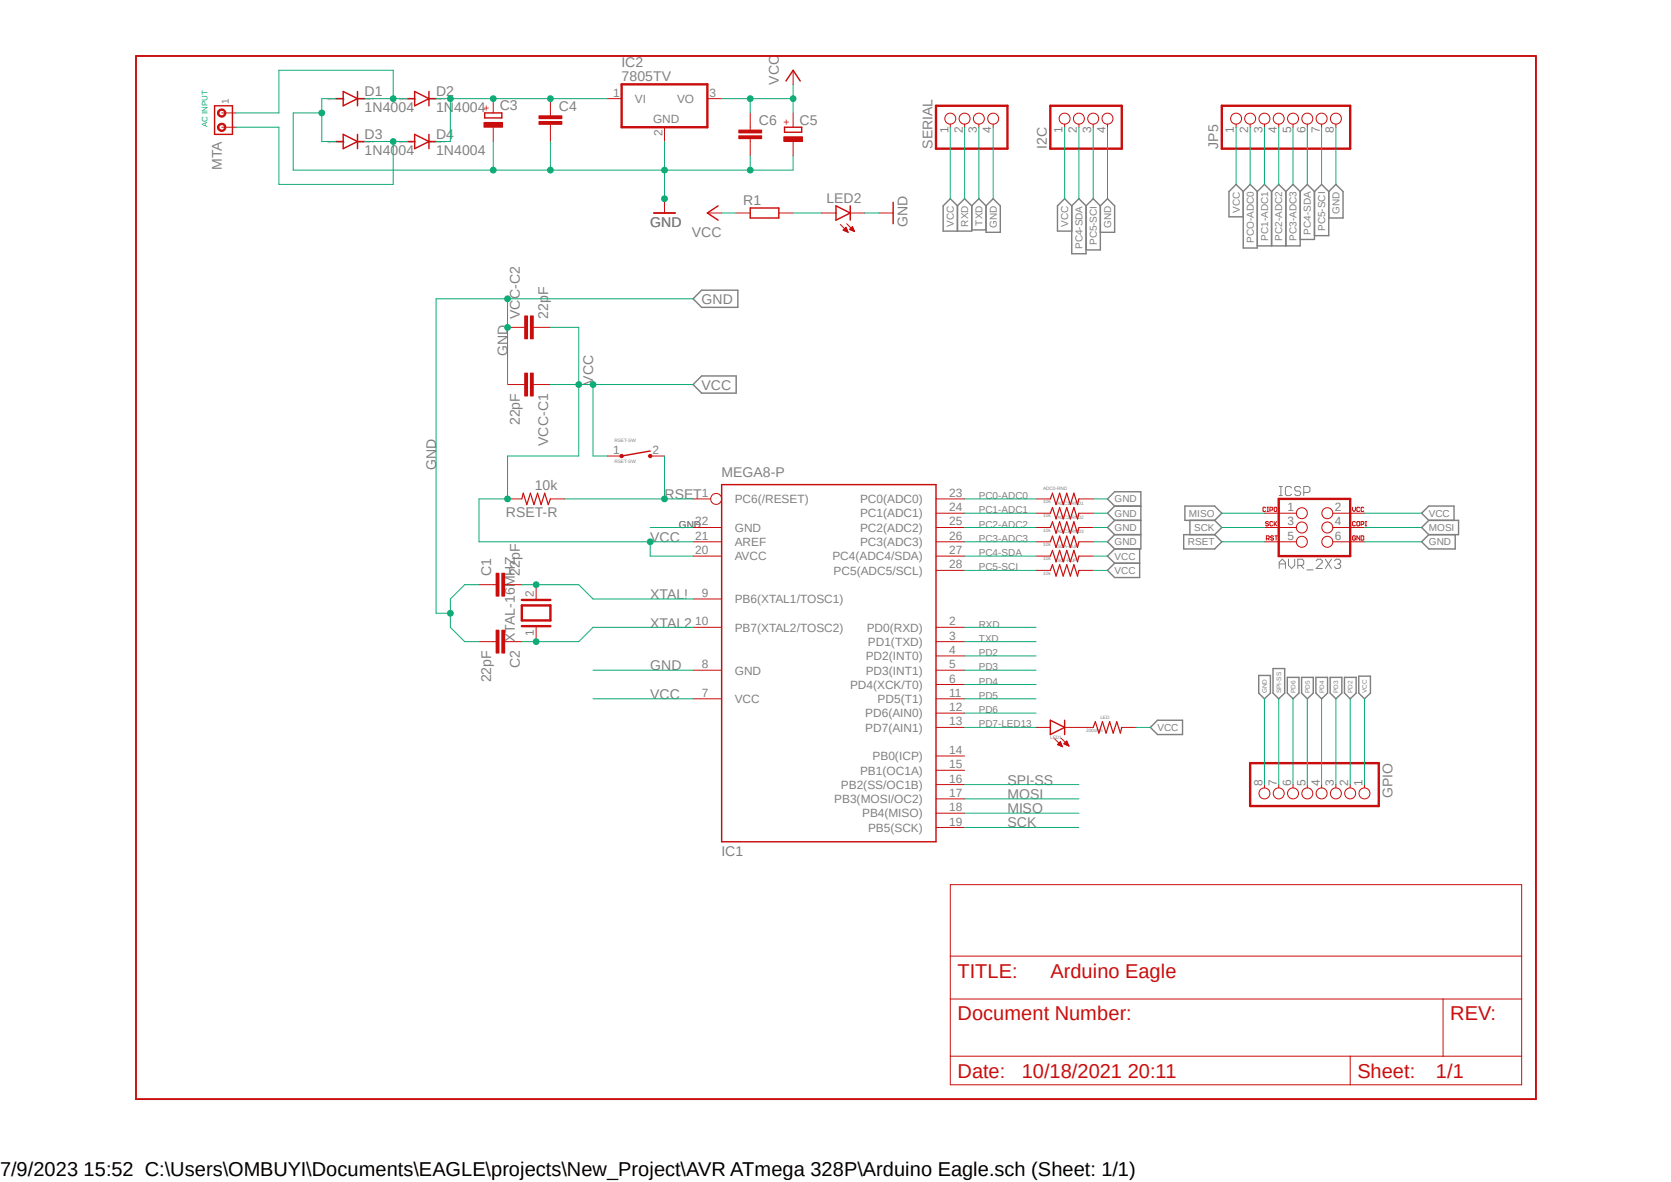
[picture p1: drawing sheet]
<svg xmlns="http://www.w3.org/2000/svg" width="297mm" height="210mm" viewBox="0 0 297 210" stroke-linecap="round" stroke-linejoin="round" font-family="sans-serif">
<path d="M23.7 9l249.7 186.8M273.4 9l-249.7 186.8" fill="none" stroke="#fff" stroke-width=".18"/>
<g fill="none" stroke="#808080" stroke-width=".18">
<path d="M227.4 88.1h.5M227.4 86.4h.5M227.7 86.4v1.7M229 99.4v1.1l.6 .5 .5-.5v-1.1M229.6 86.7l-.3-.3h-.6l-.2 .3v1.1l.2 .3h.6l.3-.3M231.2 86.7l-.3-.3h-.5l-.3 .3v.3l.3 .2h.5l.3 .3v.3l-.3 .3h-.5l-.3-.3M231.7 87.5h.9l.2-.3v-.5l-.2-.3h-.9v1.7M233.9 99.7l.3-.3h.5l.3 .3v.2l-1.1 1.1h1.1M235.6 99.4l1 1.6M236.6 99.4l-1 1.6M237.2 99.7l.3-.3h.5l.3 .3v.2l-.3 .3M227.4 101v-1.1l.5-.5 .6 .5v1.1"/>
<path d="M227.4 100.2h1.1M230.7 100.5h.8l.2-.3v-.5l-.2-.3h-.8v1.6M231.2 100.5l.5 .5M232.3 101.3h1.1M237.7 100.2h.3M238 100.2l.3 .3v.2l-.3 .3h-.5l-.3-.3"/>
</g>
<g fill="none" stroke="#808080" stroke-width=".25">
<path d="M170.2 36.6l-1.3-1.3-1.3 1.3v4.5h5.1v-4.5M170.2 36.6v4.5M170.2 36.6l1.2-1.3 1.3 1.3M172.7 36.6l1.3-1.3 1.3 1.3M176.5 35.3l1.3 1.3v4.7h-2.5v-4.7zM190.5 36.6l-1.3-1.3-1.2 1.3v4.5h2.5M190.5 36.6v8.5h2.5v-8.5M190.5 36.6l1.3-1.3 1.2 1.3M193 36.6l1.3-1.3 1.3 1.3M195.6 36.6l1.2-1.3 1.3 1.3v4.7h-2.5M195.6 36.6v7.8h-2.6M221 34l-1.3-1.2-1.3 1.2v4.5h2.6"/>
<path d="M221 34v10.1h2.5v-10.1M221 34l1.2-1.2 1.3 1.2M223.5 34l1.2-1.2 1.3 1.2M226 34l1.3-1.2 1.3 1.2M226 34v9.7M228.6 34l1.2-1.2 1.3 1.2M228.6 34v9.7M231.1 34l1.3-1.2 1.2 1.2M231.1 34v9.7h-7.6M233.6 34v8.5h-2.5M233.6 34l1.3-1.2 1.3 1.2M236.2 34l1.2-1.2 1.3 1.2v4.7h-2.5"/>
<path d="M236.2 34v7.9h-2.6M124.7 51.6h6.4v3h-6.4l-1.5-1.5zM172.7 40.9h2.6M124.7 66.8h6.2v3h-6.2l-1.5-1.5zM198.1 89.9h4.7M198.1 92.5h4.7M198.1 97.5l-1.3 1.3 1.3 1.3M198.1 89.9l-1.3-1.3 1.3-1.2h4.7v10.1h-4.7M198.1 95h4.7M198.1 89.9l-1.3 1.3 1.3 1.3M198.1 92.5l-1.3 1.2 1.3 1.3M198.1 95l-1.3 1.3 1.3 1.2"/>
<path d="M202.6 97.5v5.1h-4.5l-1.3-1.3 1.3-1.2M210.4 95h5.5l1.3 1.3-1.3 1.2h-5.5zM210.6 89.9h5.3l1.3 1.3-1.3 1.3h-5.3zM211.5 92.5v2.5M215.9 92.5l1.3 1.2-1.3 1.3M254 92.5l-1.3-1.3 1.3-1.3h4.4v2.6M254 92.5h5.2v2.5h-5.2M254 95l-1.3 1.3 1.3 1.2h4.7v-2.5M254 92.5l-1.3 1.2 1.3 1.3M198.1 100.1h4.5M226.3 118.8h2v4.3l-1 1.1-1-1.1zM205.7 128h4.5v2.5h-4.5l-1.2-1.3z"/>
<path d="M223.7 120h2.1v3.1l-1.1 1.1-1-1.1zM228.8 120.4h2.1v2.7l-1.1 1.1-1-1.1zM231.4 120.4h2v2.7l-1 1.1-1-1.1zM233.9 120.4h2.1v2.7l-1.1 1.1-1-1.1zM236.4 120.4h2.1v2.7l-1.1 1.1-1-1.1zM239 120.4h2v2.7l-1 1.1-1-1.1zM241.5 120.1h2.1v3l-1.1 1.1-1-1.1z"/>
</g>
<path d="M24.2 9.9h248.8v185.4h-248.8z" fill="none" stroke="#c90d0c" stroke-width=".34"/>
<g fill="none" stroke="#c90d0c" stroke-width=".18">
<path d="M90.2 88.6h2.6M97.8 88.6h2.6M184.1 88.6h2.6M184.1 98.8h2.6M191.8 88.6h2.5M191.8 98.8h2.5M87.7 103.9h.5M89.7 103.9h.5M168.9 157.2h101.6v35.5h-101.6zM168.9 177.5h101.6M168.9 169.9h101.6M256.5 177.5v10.2"/>
<path d="M168.9 187.7h101.6M240 187.7v5"/>
</g>
<path d="M92.8 88.6l.2-1 .6 2.1 .7-2.1 .6 2.1 .6-2.1 .7 2.1 .6-2.1 .7 2.1 .3-1.1M186.7 98.8l.4-1 .6 2 .6-2 .7 2 .6-2 .6 2 .7-2 .6 2 .3-1M186.7 88.6l.4-1 .6 2.1 .6-2.1 .7 2.1 .6-2.1 .6 2.1 .7-2.1 .6 2.1 .3-1.1" fill="none" stroke="#c90d0c" stroke-width=".21"/>
<path d="M89.2 101.9h.5v4h-.5z" fill-rule="evenodd" fill="#c90d0c"/>
<path d="M89.2 101.9h.5v4h-.5z" fill="none" stroke="#c90d0c" stroke-width=".18"/>
<path d="M88.2 101.9h.5v4h-.5z" fill-rule="evenodd" fill="#c90d0c"/>
<path d="M92.8 58.2h.5M94.8 58.2h.5M85.1 103.9h2.6M88.2 101.9h.5v4h-.5zM90.2 103.9h2.6" fill="none" stroke="#c90d0c" stroke-width=".18"/>
<path d="M94.3 56.1h.5v4.1h-.5z" fill-rule="evenodd" fill="#c90d0c"/>
<path d="M94.3 56.1h.5v4.1h-.5z" fill="none" stroke="#c90d0c" stroke-width=".18"/>
<path d="M93.3 56.1h.5v4.1h-.5z" fill-rule="evenodd" fill="#c90d0c"/>
<path d="M90.2 58.2h2.6M93.3 56.1h.5v4.1h-.5zM95.3 58.2h2.5M92.8 68.3h.5M94.8 68.3h.5" fill="none" stroke="#c90d0c" stroke-width=".18"/>
<path d="M93.3 66.3h.5v4.1h-.5z" fill-rule="evenodd" fill="#c90d0c"/>
<path d="M93.3 66.3h.5v4.1h-.5z" fill="none" stroke="#c90d0c" stroke-width=".18"/>
<path d="M94.3 66.3h.5v4.1h-.5z" fill-rule="evenodd" fill="#c90d0c"/>
<g fill="none" stroke="#c90d0c" stroke-width=".18">
<path d="M168.9 22.1v.5M171.4 22.1v.5M174 22.1v.5M176.5 22.1v.5M189.2 22.1v.5M191.8 22.1v.5M194.3 22.1v.5M196.8 22.1v.5M219.7 22.1v.5M222.2 22.1v.5M224.7 22.1v.5M227.3 22.1v.5"/>
<path d="M229.8 22.1v.5M232.4 22.1v.5M234.9 22.1v.5M237.4 22.1v.5M90.2 68.3h2.6M94.3 66.3h.5v4.1h-.5zM95.3 68.3h2.5M123.2 93.7h5.1M123.2 96.3h5.1M123.2 98.8h5.1M123.2 88.6h3.1M166.4 93.7h5"/>
<path d="M166.4 96.3h5M166.4 98.8h5M166.4 91.2h5M166.4 88.6h5M87.7 114h.5M89.7 114h.5M95.3 103.9v2.5M95.3 111.5v2.5M123.2 111.5h5.1M123.2 106.4h5.1M123.2 119.1h5.1M166.4 111.5h5"/>
<path d="M166.4 119.1h5M166.4 116.5h5M166.4 114h5M166.4 101.3h5M123.2 124.2h5.1M166.4 124.2h5M166.4 139.4h5M166.4 136.9h5M166.4 134.3h5M166.4 129.2h5M166.4 126.7h5M166.4 121.6h5"/>
<path d="M166.4 147h5M166.4 144.5h5M166.4 141.9h5"/>
<circle cx="168.9" cy="21.1" r=".98"/>
<circle cx="171.4" cy="21.1" r=".98"/>
<circle cx="174" cy="21.1" r=".98"/>
<circle cx="176.5" cy="21.1" r=".98"/>
<circle cx="189.2" cy="21.1" r=".98"/>
<circle cx="191.8" cy="21.1" r=".98"/>
<circle cx="194.3" cy="21.1" r=".98"/>
<circle cx="196.8" cy="21.1" r=".98"/>
<circle cx="219.7" cy="21.1" r=".98"/>
<circle cx="222.2" cy="21.1" r=".98"/>
<circle cx="224.7" cy="21.1" r=".98"/>
<circle cx="227.3" cy="21.1" r=".98"/>
<circle cx="229.8" cy="21.1" r=".98"/>
<circle cx="232.4" cy="21.1" r=".98"/>
<circle cx="234.9" cy="21.1" r=".98"/>
<circle cx="237.4" cy="21.1" r=".98"/>
<circle cx="127.3" cy="88.6" r=".98"/>
</g>
<path d="M166.4 18.8h12.7v7.6h-12.7zM186.7 18.8h12.7v7.6h-12.7zM217.2 18.8h22.8v7.6h-22.8zM92.8 107.6h5v2.6h-5zM92.8 106.6h5M92.8 111.3h5" fill="none" stroke="#c90d0c" stroke-width=".42"/>
<path d="M128.3 86.1h38.1v63.5h-38.1z" fill="none" stroke="#c90d0c" stroke-width=".25"/>
<path d="M88.2 112h.5v4h-.5z" fill-rule="evenodd" fill="#c90d0c"/>
<path d="M88.2 112h.5v4h-.5z" fill="none" stroke="#c90d0c" stroke-width=".18"/>
<path d="M89.2 112h.5v4h-.5z" fill-rule="evenodd" fill="#c90d0c"/>
<g fill="none" stroke="#c90d0c" stroke-width=".18">
<path d="M184.1 91.2h2.6M184.1 93.7h2.6M184.1 96.3h2.6M191.8 91.2h2.5M191.8 93.7h2.5M191.8 96.3h2.5M224.7 91.2h5.7M224.7 93.7h5.7M224.7 96.3h5.7M225 90.3l-.2-.2h-.2l-.1 .2 .1 .6 .4-.1M225.1 95.7h.4l.1-.4-.1-.1h-.4v.8M225.2 90.1h.3"/>
<path d="M225.2 90.9h.3M225.3 95.7l.3 .3M225.3 90.1v.8M225.5 92.8l-.4-.1-.1 .2 .3 .1 .2 .3-.2 .1-.3-.1M225.7 90.6h.4l.1-.1-.1-.4h-.4v.8M226.2 92.8l-.1-.1-.4 .1v.5l.1 .1 .4-.1M226.4 95.3l-.2-.1-.4 .1 .2 .3 .4 .1-.2 .3-.4-.2M226.5 92.7v.7M226.6 95.2h.5M226.6 90.1l.3 .2v.5l-.1 .1-.3-.1v-.5zM226.6 93l.3 .4M226.8 95.2v.8"/>
<path d="M226.9 92.7l-.4 .5M236.9 91.2h5.6M236.9 93.7h5.6M236.9 96.3h5.6M240.4 90.1v.5l.3 .3 .2-.3v-.5M240.9 92.8l-.1-.1-.4 .1v.5l.1 .1 .4-.1M240.9 95.3l-.1-.1-.4 .1v.5l.4 .2 .1-.4h-.2M241.3 92.7l.4 .1v.5l-.1 .1-.4-.1v-.5zM241.7 90.3l-.1-.2-.4 .2v.5l.1 .1 .4-.1M241.7 95.2v.8l-.5-.8v.8M241.9 93.2h.4l.1-.2-.1-.3h-.4v.7M241.9 95.2h.4l.1 .1v.5l-.1 .2h-.4z"/>
<path d="M242.4 90.3l-.1-.2h-.3l-.1 .2 .1 .6 .4-.1M242.7 92.7h.2M242.7 93.4h.2M242.8 92.7v.7M85.1 114h2.6M89.2 112h.5v4h-.5zM90.2 114h2.6M184.1 101.3h2.6M191.8 101.3h2.5M184.1 129.2h2.6M187.5 131.3l1.3 1.4M188 132.3h.7"/>
<path d="M188.1 132.4h.6M188.1 132.2h.5M188.2 132.1h.4M188.3 132h.3M188.3 132.5h.4M188.3 131.9h.2M188.4 131.8h.1M188.5 131.8l.3 .9-.8-.4zM188.5 132.5h.3M188.6 131.1l1.4 1.4M188.7 132.6h.1M189.1 132.2h.7"/>
<path d="M189.1 132.2l.9 .3M189.1 132.2l.5-.5 .4 .8M189.2 132.1h.6M189.2 129.2h5.1M189.3 132h.4M189.3 132.3h.6M189.4 131.9h.3M189.4 131.8h.3M189.5 132.4h.4M189.5 131.7h.1M189.7 132.5h.2M189.9 132.5h.1"/>
<path d="M199.4 129.2h2.5M224.7 139.4v.6M227.3 139.4v.6M229.8 139.4v.6M232.4 139.4v.6M234.9 139.4v.6M237.4 139.4v.6M240 139.4v.6M242.5 139.4v.6"/>
<circle cx="231.4" cy="91.2" r=".98"/>
<circle cx="231.4" cy="93.7" r=".98"/>
<circle cx="231.4" cy="96.3" r=".98"/>
<circle cx="235.9" cy="91.2" r=".98"/>
<circle cx="235.9" cy="96.3" r=".98"/>
<circle cx="235.9" cy="93.7" r=".98"/>
<circle cx="224.7" cy="141" r=".98"/>
<circle cx="227.3" cy="141" r=".98"/>
<circle cx="229.8" cy="141" r=".98"/>
<circle cx="232.4" cy="141" r=".98"/>
<circle cx="234.9" cy="141" r=".98"/>
<circle cx="237.4" cy="141" r=".98"/>
<circle cx="240" cy="141" r=".98"/>
<circle cx="242.5" cy="141" r=".98"/>
</g>
<path d="M186.7 91.2l.4-1 .6 2 .6-2 .7 2 .6-2 .6 2 .7-2 .6 2 .3-1M186.7 93.7l.4-1 .6 2 .6-2 .7 2 .6-2 .6 2 .7-2 .6 2 .3-1M186.7 96.3l.4-1.1 .6 2.1 .6-2.1 .7 2.1 .6-2.1 .6 2.1 .7-2.1 .6 2.1 .3-1M186.7 101.3l.4-1 .6 2.1 .6-2.1 .7 2.1 .6-2.1 .6 2.1 .7-2.1 .6 2.1 .3-1.1M194.3 129.2l.4-1 .6 2.1 .7-2.1 .6 2.1 .6-2.1 .7 2.1 .6-2.1 .6 2.1 .3-1.1" fill="none" stroke="#c90d0c" stroke-width=".21"/>
<path d="M227.3 88.6h12.7v10.2h-12.7zM222.2 135.6h22.9v7.6h-22.9z" fill="none" stroke="#c90d0c" stroke-width=".42"/>
<path d="M115.6 80.1l-5.1 .9M186.7 128l2.5 1.2-2.5 1.3zM189.2 128v2.5" fill="none" stroke="#c90d0c" stroke-width=".25"/>
<circle cx="110.5" cy="81" r=".3" fill="#c90d0c"/>
<circle cx="110.5" cy="81" r=".3" fill="none" stroke="#c90d0c" stroke-width=".18"/>
<circle cx="115.6" cy="81" r=".3" fill="#c90d0c"/>
<g fill="none" stroke="#c90d0c" stroke-width=".18">
<path d="M107.9 81h2.6M115.6 81h2.5"/>
<circle cx="115.6" cy="81" r=".3"/>
</g>
<path d="M38.1 18.8h3.2v5.1h-3.2z" fill="none" stroke="#c90d0c" stroke-width=".25"/>
<path d="M39 19.5a.75 .75 0 0 1 1.1 .3 .75 .75 0 0 1-.6 1 .75 .75 0 0 1-.8-.7h.2a.52 .52 0 0 1 .7-.5 .52 .52 0 0 1 .2 .9 .52 .52 0 0 1-.9-.2v-.2h-.2v-.4z" fill-rule="evenodd" fill="#c90d0c"/>
<path d="M39 19.5a.75 .75 0 0 1 1.1 .3 .75 .75 0 0 1-.6 1 .75 .75 0 0 1-.8-.7h.2a.52 .52 0 0 1 .7-.5 .52 .52 0 0 1 .2 .9 .52 .52 0 0 1-.9-.2v-.2h-.2v-.4z" fill="none" stroke="#c90d0c" stroke-width=".18"/>
<path d="M39 22a.75 .75 0 0 1 1.1 .4 .75 .75 0 0 1-.6 1 .75 .75 0 0 1-.8-.8h.2a.52 .52 0 0 1 .7-.4 .52 .52 0 0 1 .2 .8 .52 .52 0 0 1-.9-.1v-.3h-.2v-.3z" fill-rule="evenodd" fill="#c90d0c"/>
<path d="M39 22a.75 .75 0 0 1 1.1 .4 .75 .75 0 0 1-.6 1 .75 .75 0 0 1-.8-.8h.2a.52 .52 0 0 1 .7-.4 .52 .52 0 0 1 .2 .8 .52 .52 0 0 1-.9-.1v-.3h-.2v-.3zM39.4 20.1h2.6M39.4 22.6h2.6" fill="none" stroke="#c90d0c" stroke-width=".18"/>
<g fill="none" stroke="#c90d0c" stroke-width=".25">
<path d="M59.7 17.5h1.3M61 16.3l2.5 1.2-2.5 1.3zM63.5 16.3v2.5M63.5 17.5h1.3M72.4 17.5h1.3M73.7 16.3l2.5 1.2-2.5 1.3zM76.2 17.5h1.3M76.2 16.3v2.5M59.7 25.1h1.3M61 23.9l2.5 1.2-2.5 1.3zM63.5 23.9v2.5M63.5 25.1h1.3"/>
<path d="M72.4 25.1h1.3M73.7 23.9l2.5 1.2-2.5 1.3zM76.2 23.9v2.5M76.2 25.1h1.3M86.1 20.1h3.1v.9h-3.1z"/>
</g>
<path d="M86 21.8h3.3v.8h-3.3z" fill-rule="evenodd" fill="#c90d0c"/>
<path d="M87.7 17.5v2.6M86 21.8h3.3v.8h-3.3zM87.7 22.6v2.5M97.8 20.1v.5M97.8 22.1v.5" fill="none" stroke="#c90d0c" stroke-width=".18"/>
<path d="M95.8 21.6h4.1v.5h-4.1z" fill-rule="evenodd" fill="#c90d0c"/>
<path d="M95.8 21.6h4.1v.5h-4.1z" fill="none" stroke="#c90d0c" stroke-width=".18"/>
<path d="M95.8 20.6h4.1v.5h-4.1z" fill-rule="evenodd" fill="#c90d0c"/>
<g fill="none" stroke="#c90d0c" stroke-width=".18">
<path d="M97.8 17.5v2.6M107.9 17.5h2.6M125.7 17.5h2.6M95.8 20.6h4.1v.5h-4.1zM97.8 22.6v2.5M118.1 22.6v2.5M130.8 37.8h2.5M138.4 37.8h2.6M146 37.8h2.6M149.4 39.9l1.3 1.4M150.5 39.8l1.4 1.3M151.1 37.8h2.6"/>
<path d="M149.9 40.9h.7M150 40.8h.5M150.1 40.7h.4M150.2 41h.5M150.2 40.6h.3M150.3 40.5h.1M150.4 40.4l.3 .9-.8-.4zM150.4 41.1h.3M150.4 40.4v.1M150.6 41.2h.1M151 40.8h.7M151 40.8l.9 .3"/>
<path d="M151 40.8l.5-.5 .4 .8M151.1 40.7h.6M151.2 40.9h.6M151.2 40.6h.4M151.3 40.5h.3M151.4 40.9h.4M151.4 40.4h.2M151.5 40.3h.1M151.6 41h.2M151.8 41.1h.1"/>
</g>
<path d="M110.5 15h15.2v7.6h-15.2z" fill="none" stroke="#c90d0c" stroke-width=".42"/>
<path d="M133.3 37h5.1v1.7h-5.1zM139.4 22.6h3.1v.9h-3.1zM148.6 36.6l2.5 1.2-2.5 1.3zM151.1 36.6v2.5" fill="none" stroke="#c90d0c" stroke-width=".25"/>
<path d="M139.3 24.3h3.3v.8h-3.3z" fill-rule="evenodd" fill="#c90d0c"/>
<path d="M133.3 22.6v.5M133.3 24.6v.5M139.3 24.3h3.3v.8h-3.3zM141 20.1v2.5M141 25.1v2.6" fill="none" stroke="#c90d0c" stroke-width=".18"/>
<path d="M131.3 24.1h4.1v.5h-4.1z" fill-rule="evenodd" fill="#c90d0c"/>
<path d="M131.3 24.1h4.1v.5h-4.1z" fill="none" stroke="#c90d0c" stroke-width=".18"/>
<path d="M131.3 23.1h4.1v.5h-4.1z" fill-rule="evenodd" fill="#c90d0c"/>
<path d="M141 12.5v2.5M118.1 35.3v2.5M125.7 37.8h2.6M131.3 23.1h4.1v.5h-4.1zM133.3 20.1v2.5M133.3 25.1v2.6M156.2 37.8h2.5" fill="none" stroke="#c90d0c" stroke-width=".18"/>
<path d="M139.7 14.4l1.3-1.9 1.2 1.9M116.2 37.8h3.8M127.6 36.6l-1.9 1.2 1.9 1.3M158.7 35.9v3.9" fill="none" stroke="#c90d0c" stroke-width=".25"/>
<path d="M123.2 96.3h-7.6v2.5h7.6M105.4 124.2h17.8" fill="none" stroke="#0dab76" stroke-width=".18"/>
<circle cx="115.6" cy="96.3" r=".51" fill="#0dab76"/>
<g fill="none" stroke="#0dab76" stroke-width=".18">
<path d="M97.8 58.2h5.1v10.1h-5.1"/>
<circle cx="115.6" cy="96.3" r=".51"/>
</g>
<circle cx="102.9" cy="68.3" r=".51" fill="#0dab76"/>
<g fill="none" stroke="#0dab76" stroke-width=".18">
<path d="M102.9 68.3v12.7h-12.7v7.6"/>
<circle cx="102.9" cy="68.3" r=".51"/>
</g>
<circle cx="90.2" cy="88.6" r=".51" fill="#0dab76"/>
<g fill="none" stroke="#0dab76" stroke-width=".18">
<path d="M102.9 68.3h20.3M105.4 68.3v12.7h2.5M90.2 88.6h-5.1v7.7h30.5"/>
<circle cx="90.2" cy="88.6" r=".51"/>
</g>
<circle cx="105.4" cy="68.3" r=".51" fill="#0dab76"/>
<g fill="none" stroke="#0dab76" stroke-width=".18">
<path d="M128.3 17.5h12.7v2.6M133.3 17.5v2.6M168.9 22.6v12.7M189.2 22.6v12.7M219.7 22.6v10.2M194.3 98.8h2.5M242.5 91.2h10.2M194.3 101.3h2.5M201.9 129.2h2.6M242.5 124.2v15.2"/>
<circle cx="105.4" cy="68.3" r=".51"/>
</g>
<circle cx="133.3" cy="17.5" r=".51" fill="#0dab76"/>
<circle cx="133.3" cy="17.5" r=".51" fill="none" stroke="#0dab76" stroke-width=".18"/>
<circle cx="141" cy="17.5" r=".51" fill="#0dab76"/>
<g fill="none" stroke="#0dab76" stroke-width=".18">
<path d="M141 15v2.5M128.3 37.8h2.5M92.8 103.9h10.1l2.5 2.5h17.8"/>
<circle cx="141" cy="17.5" r=".51"/>
</g>
<circle cx="95.3" cy="103.9" r=".51" fill="#0dab76"/>
<g fill="none" stroke="#0dab76" stroke-width=".18">
<path d="M123.2 111.5h-17.8l-2.5 2.5h-10.1"/>
<circle cx="95.3" cy="103.9" r=".51"/>
</g>
<circle cx="95.3" cy="114" r=".51" fill="#0dab76"/>
<g fill="none" stroke="#0dab76" stroke-width=".18">
<path d="M77.5 109h2.6M85.1 103.9h-2.5l-2.5 2.5v5.1l2.5 2.5h2.5M105.4 119.1h17.8"/>
<circle cx="95.3" cy="114" r=".51"/>
</g>
<circle cx="80" cy="109" r=".51" fill="#0dab76"/>
<g fill="none" stroke="#0dab76" stroke-width=".18">
<path d="M90.2 68.3v-15.2h-12.7v55.9"/>
<circle cx="80" cy="109" r=".51"/>
</g>
<circle cx="90.2" cy="58.2" r=".51" fill="#0dab76"/>
<g fill="none" stroke="#0dab76" stroke-width=".18">
<path d="M90.2 53.1h33"/>
<circle cx="90.2" cy="58.2" r=".51"/>
</g>
<circle cx="90.2" cy="53.1" r=".51" fill="#0dab76"/>
<g fill="none" stroke="#0dab76" stroke-width=".18">
<path d="M59.7 17.5h-2.5v7.6h2.5M52.1 20.1h5.1M176.5 22.6v12.7M196.8 22.6v12.7M237.4 22.6v10.2M115.6 93.7h7.6M194.3 96.3h2.5M194.3 93.7h2.5M194.3 88.6h2.5M194.3 91.2h2.5M242.5 96.3h10.2M224.7 124.2v15.2"/>
<circle cx="90.2" cy="53.1" r=".51"/>
</g>
<circle cx="57.2" cy="20.1" r=".51" fill="#0dab76"/>
<g fill="none" stroke="#0dab76" stroke-width=".18">
<path d="M52.1 20.1v10.1h45.7v-5.1M87.7 25.1v5.1"/>
<circle cx="57.2" cy="20.1" r=".51"/>
</g>
<circle cx="87.7" cy="30.2" r=".51" fill="#0dab76"/>
<g fill="none" stroke="#0dab76" stroke-width=".18">
<path d="M118.1 25.1v5.1h-20.3"/>
<circle cx="87.7" cy="30.2" r=".51"/>
</g>
<circle cx="97.8" cy="30.2" r=".51" fill="#0dab76"/>
<g fill="none" stroke="#0dab76" stroke-width=".18">
<path d="M133.3 27.7v2.5h-15.2"/>
<circle cx="97.8" cy="30.2" r=".51"/>
</g>
<circle cx="118.1" cy="30.2" r=".51" fill="#0dab76"/>
<g fill="none" stroke="#0dab76" stroke-width=".18">
<path d="M141 27.7v2.5h-7.7"/>
<circle cx="118.1" cy="30.2" r=".51"/>
</g>
<circle cx="133.3" cy="30.2" r=".51" fill="#0dab76"/>
<g fill="none" stroke="#0dab76" stroke-width=".18">
<path d="M118.1 30.2v5.1"/>
<circle cx="133.3" cy="30.2" r=".51"/>
</g>
<circle cx="118.1" cy="35.3" r=".51" fill="#0dab76"/>
<g fill="none" stroke="#0dab76" stroke-width=".18">
<path d="M153.7 37.8h2.5M171.4 22.6v12.7M174 22.6v12.7M191.8 22.6v12.7M224.7 22.6v10.2M227.3 22.6v10.2M229.8 22.6v10.2M232.4 22.6v10.2M100.4 88.6h22.8M118.1 81v7.6M171.4 93.7h12.7M171.4 91.2h12.7"/>
<path d="M171.4 98.8h12.7M171.4 96.3h12.7M217.2 93.7h7.5M217.2 91.2h7.5M242.5 93.7h10.2M171.4 119.1h12.7M171.4 116.5h12.7M171.4 114h12.7M171.4 111.5h12.7M171.4 139.4h20.4M171.4 129.2h12.7M171.4 126.7h12.7"/>
<path d="M171.4 124.2h12.7M171.4 121.6h12.7M227.3 124.2v15.2M229.8 124.2v15.2M232.4 124.2v15.2M234.9 124.2v15.2M237.4 124.2v15.2M240 124.2v15.2M171.4 147h20.4M171.4 144.5h20.4M171.4 141.9h20.4"/>
<circle cx="118.1" cy="35.3" r=".51"/>
</g>
<circle cx="118.1" cy="88.6" r=".51" fill="#0dab76"/>
<g fill="none" stroke="#0dab76" stroke-width=".18">
<path d="M64.8 17.5h7.6M69.9 17.5v-5h-20.3v7.6h-7.6M194.3 22.6v12.7M222.2 22.6v10.2M234.9 22.6v10.2M171.4 88.6h12.7M217.2 96.3h7.5M171.4 101.3h12.7"/>
<circle cx="118.1" cy="88.6" r=".51"/>
</g>
<circle cx="69.9" cy="17.5" r=".51" fill="#0dab76"/>
<g fill="none" stroke="#0dab76" stroke-width=".18">
<path d="M42 22.6h7.6v10.2h20.3v-7.7M64.8 25.1h7.6"/>
<circle cx="69.9" cy="17.5" r=".51"/>
</g>
<circle cx="69.9" cy="25.1" r=".51" fill="#0dab76"/>
<g fill="none" stroke="#0dab76" stroke-width=".18">
<path d="M77.5 17.5h10.2M80.1 17.5v7.6h-2.6"/>
<circle cx="69.9" cy="25.1" r=".51"/>
</g>
<circle cx="80" cy="17.5" r=".51" fill="#0dab76"/>
<g fill="none" stroke="#0dab76" stroke-width=".18">
<path d="M87.7 17.5h10.1"/>
<circle cx="80" cy="17.5" r=".51"/>
</g>
<circle cx="87.7" cy="17.5" r=".51" fill="#0dab76"/>
<g fill="none" stroke="#0dab76" stroke-width=".18">
<path d="M97.8 17.5h10.1"/>
<circle cx="87.7" cy="17.5" r=".51"/>
</g>
<circle cx="97.8" cy="17.5" r=".51" fill="#0dab76"/>
<g fill="none" stroke="#0dab76" stroke-width=".18">
<path d="M141 37.8h5"/>
<circle cx="97.8" cy="17.5" r=".51"/>
</g>
<g font-size="3.6" fill="#c90d0c">
<text x="170.2" y="173.7">TITLE:</text>
<text x="186.7" y="173.7">Arduino Eagle</text>
<text x="170.2" y="181.3">Document Number:</text>
<text x="257.8" y="181.3">REV:</text>
<text x="170.2" y="191.5">Date:</text>
<text x="181.6" y="191.5">10/18/2021 20:11</text>
<text x="241.3" y="191.5">Sheet:</text>
<text x="255.2" y="191.5">1/1</text>
</g>
<text font-size="3.6" x="0" y="208.9">7/9/2023 15:52 C:\Users\OMBUYI\Documents\EAGLE\projects\New_Project\AVR ATmega 328P\Arduino Eagle.sch (Sheet: 1/1)</text>
<g font-size="2.5" fill="#808080">
<text x="110.5" y="11.9">IC2</text>
<text x="64.8" y="17.1">D1</text>
<text x="77.5" y="17.1">D2</text>
<text x="110.5" y="14.4">7805TV</text>
<text x="138.4" y="15" transform="rotate(-90 138.4 15)">VCC</text>
<text x="64.8" y="19.9">1N4004</text>
<text x="77.5" y="19.9">1N4004</text>
<text x="88.8" y="19.6">C3</text>
<text x="99.4" y="19.7">C4</text>
<text x="134.9" y="22.2">C6</text>
<text x="142.1" y="22.1">C5</text>
<text x="64.8" y="27.5">1N4004</text>
<text x="64.8" y="24.7">D3</text>
<text x="77.5" y="27.5">1N4004</text>
<text x="77.5" y="24.7">D4</text>
<text x="165.7" y="26.4" transform="rotate(-90 165.7 26.4)">SERIAL</text>
<text x="186.1" y="26.4" transform="rotate(-90 186.1 26.4)">I2C</text>
<text x="216.5" y="26.4" transform="rotate(-90 216.5 26.4)">JP5</text>
<text x="39.4" y="30.2" transform="rotate(-90 39.4 30.2)">MTA</text>
<text x="115.6" y="40.4">GND</text>
<text x="132.1" y="36.4">R1</text>
<text x="146.9" y="36.1">LED2</text>
<text x="161.3" y="40.4" transform="rotate(-90 161.3 40.4)">GND</text>
<text x="123" y="42.2">VCC</text>
<text x="124.7" y="54">GND</text>
<text x="92.4" y="56.6" transform="rotate(-90 92.4 56.6)">VCC-C2</text>
<text x="97.5" y="56.6" transform="rotate(-90 97.5 56.6)">22pF</text>
<text x="90.2" y="63.2" transform="rotate(-90 90.2 63.2)">GND</text>
<text x="105.5" y="68.3" transform="rotate(-90 105.5 68.3)">VCC</text>
<text x="124.7" y="69.2">VCC</text>
<text x="92.4" y="75.6" transform="rotate(-90 92.4 75.6)">22pF</text>
<text x="77.5" y="83.6" transform="rotate(-90 77.5 83.6)">GND</text>
<text x="97.5" y="79.2" transform="rotate(-90 97.5 79.2)">VCC-C1</text>
<text x="95" y="87.1">10k</text>
<text x="118.1" y="88.6">RSET</text>
<text x="128.3" y="84.8">MEGA8-P</text>
<text x="89.9" y="91.9">RSET-R</text>
<text x="115.6" y="96.3">VCC</text>
<text x="87.3" y="102.4" transform="rotate(-90 87.3 102.4)">C1</text>
<text x="92.4" y="102.4" transform="rotate(-90 92.4 102.4)">22pF</text>
<text x="115.6" y="106.4">XTAL!</text>
<text x="115.6" y="111.5">XTAL2</text>
<text x="91.5" y="114" transform="rotate(-90 91.5 114)">XTAL-16MHZ</text>
<text x="92.4" y="118.7" transform="rotate(-90 92.4 118.7)">C2</text>
<text x="115.6" y="119.1">GND</text>
<text x="87.3" y="121.2" transform="rotate(-90 87.3 121.2)">22pF</text>
<text x="115.6" y="124.2">VCC</text>
<text x="179.1" y="141.9">MOSI</text>
<text x="179.1" y="139.4">SPI-SS</text>
<text x="247.5" y="141.8" transform="rotate(-90 247.5 141.8)">GPIO</text>
<text x="179.1" y="147">SCK</text>
<text x="179.1" y="144.5">MISO</text>
<text x="128.3" y="152.1">IC1</text>
</g>
<g font-size="2.1" fill="#808080">
<text x="109" y="17.2">1</text>
<text x="126.1" y="17.2">3</text>
<text x="112.9" y="18.3">VI</text>
<text x="116.1" y="21.8">GND</text>
<text x="120.4" y="18.3">VO</text>
<text x="168.6" y="23.6" transform="rotate(-90 168.6 23.6)">1</text>
<text x="171.1" y="23.6" transform="rotate(-90 171.1 23.6)">2</text>
<text x="173.7" y="23.6" transform="rotate(-90 173.7 23.6)">3</text>
<text x="176.2" y="23.6" transform="rotate(-90 176.2 23.6)">4</text>
<text x="188.8" y="23.6" transform="rotate(-90 188.8 23.6)">1</text>
<text x="191.4" y="23.6" transform="rotate(-90 191.4 23.6)">2</text>
<text x="193.9" y="23.6" transform="rotate(-90 193.9 23.6)">3</text>
<text x="196.5" y="23.6" transform="rotate(-90 196.5 23.6)">4</text>
<text x="219.3" y="23.6" transform="rotate(-90 219.3 23.6)">1</text>
<text x="221.9" y="23.6" transform="rotate(-90 221.9 23.6)">2</text>
<text x="224.4" y="23.6" transform="rotate(-90 224.4 23.6)">3</text>
<text x="226.9" y="23.6" transform="rotate(-90 226.9 23.6)">4</text>
<text x="229.5" y="23.6" transform="rotate(-90 229.5 23.6)">5</text>
<text x="232" y="23.6" transform="rotate(-90 232 23.6)">6</text>
<text x="234.6" y="23.6" transform="rotate(-90 234.6 23.6)">7</text>
<text x="237.1" y="23.6" transform="rotate(-90 237.1 23.6)">8</text>
<text x="117.8" y="24.2" transform="rotate(-90 117.8 24.2)">2</text>
<text x="109" y="80.6">1</text>
<text x="116" y="80.6">2</text>
<text x="124.8" y="88.3">1</text>
<text x="130.6" y="89.4">PC6(/RESET)</text>
<text x="152.9" y="89.4">PC0(ADC0)</text>
<text x="168.7" y="88.3">23</text>
<text x="123.6" y="93.3">22</text>
<text x="123.6" y="95.9">21</text>
<text x="130.6" y="94.5">GND</text>
<text x="152.9" y="94.5">PC2(ADC2)</text>
<text x="152.9" y="91.9">PC1(ADC1)</text>
<text x="168.7" y="95.9">26</text>
<text x="168.7" y="93.3">25</text>
<text x="168.7" y="90.8">24</text>
<text x="228.9" y="90.8">1</text>
<text x="228.9" y="93.3">3</text>
<text x="228.9" y="95.9">5</text>
<text x="237.3" y="90.8">2</text>
<text x="237.3" y="93.3">4</text>
<text x="237.3" y="95.9">6</text>
<text x="123.6" y="98.4">20</text>
<text x="130.6" y="97">AREF</text>
<text x="130.6" y="99.6">AVCC</text>
<text x="148" y="99.6">PC4(ADC4/SDA)</text>
<text x="152.9" y="97">PC3(ADC3)</text>
<text x="168.7" y="101">28</text>
<text x="168.7" y="98.4">27</text>
<text x="94.9" y="106" transform="rotate(-90 94.9 106)">2</text>
<text x="124.8" y="106">9</text>
<text x="130.6" y="107.2">PB6(XTAL1/TOSC1)</text>
<text x="148.2" y="102.1">PC5(ADC5/SCL)</text>
<text x="94.9" y="113" transform="rotate(-90 94.9 113)">1</text>
<text x="123.6" y="111.1">10</text>
<text x="130.6" y="112.3">PB7(XTAL2/TOSC2)</text>
<text x="154.1" y="112.3">PD0(RXD)</text>
<text x="168.7" y="113.7">3</text>
<text x="168.7" y="111.1">2</text>
<text x="124.8" y="118.7">8</text>
<text x="130.6" y="119.8">GND</text>
<text x="153.9" y="119.8">PD3(INT1)</text>
<text x="153.9" y="117.3">PD2(INT0)</text>
<text x="154.3" y="114.8">PD1(TXD)</text>
<text x="168.7" y="118.7">5</text>
<text x="168.7" y="116.2">4</text>
<text x="124.8" y="123.8">7</text>
<text x="130.6" y="124.9">VCC</text>
<text x="151.1" y="122.4">PD4(XCK/T0)</text>
<text x="156" y="124.9">PD5(T1)</text>
<text x="168.7" y="123.8">11</text>
<text x="168.7" y="121.3">6</text>
<text x="153.8" y="130">PD7(AIN1)</text>
<text x="153.8" y="127.5">PD6(AIN0)</text>
<text x="168.7" y="128.9">13</text>
<text x="168.7" y="126.4">12</text>
<text x="152.9" y="137.6">PB1(OC1A)</text>
<text x="155.1" y="135.1">PB0(ICP)</text>
<text x="168.7" y="136.5">15</text>
<text x="168.7" y="134">14</text>
<text x="148.3" y="142.7">PB3(MOSI/OC2)</text>
<text x="149.5" y="140.2">PB2(SS/OC1B)</text>
<text x="168.7" y="141.6">17</text>
<text x="168.7" y="139.1">16</text>
<text x="224.4" y="139.6" transform="rotate(-90 224.4 139.6)">8</text>
<text x="226.9" y="139.6" transform="rotate(-90 226.9 139.6)">7</text>
<text x="229.5" y="139.6" transform="rotate(-90 229.5 139.6)">6</text>
<text x="232" y="139.6" transform="rotate(-90 232 139.6)">5</text>
<text x="234.6" y="139.6" transform="rotate(-90 234.6 139.6)">4</text>
<text x="237.1" y="139.6" transform="rotate(-90 237.1 139.6)">3</text>
<text x="239.6" y="139.6" transform="rotate(-90 239.6 139.6)">2</text>
<text x="242.2" y="139.6" transform="rotate(-90 242.2 139.6)">1</text>
<text x="153.2" y="145.2">PB4(MISO)</text>
<text x="154.3" y="147.8">PB5(SCK)</text>
<text x="168.7" y="146.7">19</text>
<text x="168.7" y="144.1">18</text>
</g>
<g font-size="1.8" fill="#808080">
<text x="40.7" y="18.5" transform="rotate(-90 40.7 18.5)">1</text>
<text x="169.5" y="40.3" transform="rotate(-90 169.5 40.3)">VCC</text>
<text x="172.1" y="40.3" transform="rotate(-90 172.1 40.3)">RXD</text>
<text x="174.6" y="40.1" transform="rotate(-90 174.6 40.1)">TXD</text>
<text x="177.2" y="40.5" transform="rotate(-90 177.2 40.5)">GND</text>
<text x="189.9" y="40.3" transform="rotate(-90 189.9 40.3)">VCC</text>
<text x="197.5" y="40.5" transform="rotate(-90 197.5 40.5)">GND</text>
<text x="220.3" y="37.8" transform="rotate(-90 220.3 37.8)">VCC</text>
<text x="233" y="41.7" transform="rotate(-90 233 41.7)">PC4-SDA</text>
<text x="235.5" y="41" transform="rotate(-90 235.5 41)">PC5-SCI</text>
<text x="238.1" y="38" transform="rotate(-90 238.1 38)">GND</text>
<text x="192.4" y="44.2" transform="rotate(-90 192.4 44.2)">PC4-SDA</text>
<text x="194.9" y="43.6" transform="rotate(-90 194.9 43.6)">PC5-SCI</text>
<text x="222.9" y="43.2" transform="rotate(-90 222.9 43.2)">PCO-ADC0</text>
<text x="225.4" y="42.8" transform="rotate(-90 225.4 42.8)">PC1-ADC1</text>
<text x="227.9" y="42.8" transform="rotate(-90 227.9 42.8)">PC2-ADC2</text>
<text x="230.5" y="42.8" transform="rotate(-90 230.5 42.8)">PC3-ADC3</text>
<text x="174" y="88.6">PC0-ADC0</text>
<text x="198.1" y="89.3">GND</text>
<text x="120.6" y="93.7">GND</text>
<text x="174" y="93.7">PC2-ADC2</text>
<text x="174" y="91.2">PC1-ADC1</text>
<text x="198.1" y="91.8">GND</text>
<text x="198.1" y="94.4">GND</text>
<text x="211.3" y="91.8">MISO</text>
<text x="212.3" y="94.4">SCK</text>
<text x="254" y="91.8">VCC</text>
<text x="254" y="94.4">MOSI</text>
<text x="174" y="98.8">PC4-SDA</text>
<text x="174" y="96.3">PC3-ADC3</text>
<text x="174" y="101.3">PC5-SCI</text>
<text x="198.1" y="99.4">VCC</text>
<text x="198.1" y="102">VCC</text>
<text x="198.1" y="96.9">GND</text>
<text x="211.2" y="96.9">RSET</text>
<text x="254" y="96.9">GND</text>
<text x="174" y="111.5">RXD</text>
<text x="174" y="119.1">PD3</text>
<text x="174" y="116.5">PD2</text>
<text x="174" y="114">TXD</text>
<text x="174" y="124.2">PD5</text>
<text x="174" y="121.6">PD4</text>
<text x="174" y="129.2">PD7-LED13</text>
<text x="174" y="126.7">PD6</text>
<text x="205.7" y="129.9">VCC</text>
</g>
<g font-size="1.8" fill="#c90d0c">
<text x="87.1" y="19.7" transform="rotate(-90 87.1 19.7)">+</text>
<text x="140.4" y="22.2" transform="rotate(-90 140.4 22.2)">+</text>
</g>
<text font-size="1.4" fill="#0dab76" x="36.9" y="22.6" transform="rotate(-90 36.9 22.6)">AC INPUT</text>
<g font-size="1.1" fill="#808080">
<text x="225.2" y="123.2" transform="rotate(-90 225.2 123.2)">GND</text>
<text x="227.7" y="123.2" transform="rotate(-90 227.7 123.2)">SPI-SS</text>
<text x="230.3" y="123.2" transform="rotate(-90 230.3 123.2)">PD6</text>
<text x="232.8" y="123.2" transform="rotate(-90 232.8 123.2)">PD5</text>
<text x="235.3" y="123.2" transform="rotate(-90 235.3 123.2)">PD4</text>
<text x="237.9" y="123.2" transform="rotate(-90 237.9 123.2)">PD3</text>
<text x="240.4" y="123.2" transform="rotate(-90 240.4 123.2)">PD2</text>
<text x="243" y="123.2" transform="rotate(-90 243 123.2)">VCC</text>
</g>
<g font-size=".8" fill="#808080">
<text x="109.2" y="82.3">RSET-SW</text>
<text x="109.2" y="78.5">RSET-SW</text>
<text x="185.4" y="89.4">10k</text>
<text x="185.4" y="87.1">ADC0-RND</text>
<text x="188" y="89.7">ADC1-RND1</text>
<text x="185.4" y="91.9">10k</text>
<text x="185.4" y="94.5">10k</text>
<text x="188" y="92.2">ADC2-RND2</text>
<text x="188" y="94.7">ADC3-RND3</text>
<text x="185.4" y="99.6">10k</text>
<text x="185.4" y="97">10k</text>
<text x="188" y="97.3">SDA-RUP</text>
<text x="188" y="99.8">SCI-RUP</text>
<text x="185.4" y="102.1">10k</text>
<text x="186.6" y="131.4">LED1</text>
<text x="193" y="130">200ohm</text>
<text x="195.6" y="127.8">LED</text>
</g>
<g font-size=".6" fill="#808080">
<text x="58.1" y="17.8">SpiceOrder 1</text>
<text x="63.2" y="17.8">SpiceOrder 2</text>
<text x="70.8" y="17.8">SpiceOrder 1</text>
<text x="75.9" y="17.8">SpiceOrder 2</text>
<text x="58.1" y="25.4">SpiceOrder 1</text>
<text x="63.2" y="25.4">SpiceOrder 2</text>
<text x="70.8" y="25.4">SpiceOrder 1</text>
<text x="75.9" y="25.4">SpiceOrder 2</text>
</g>
</svg>
